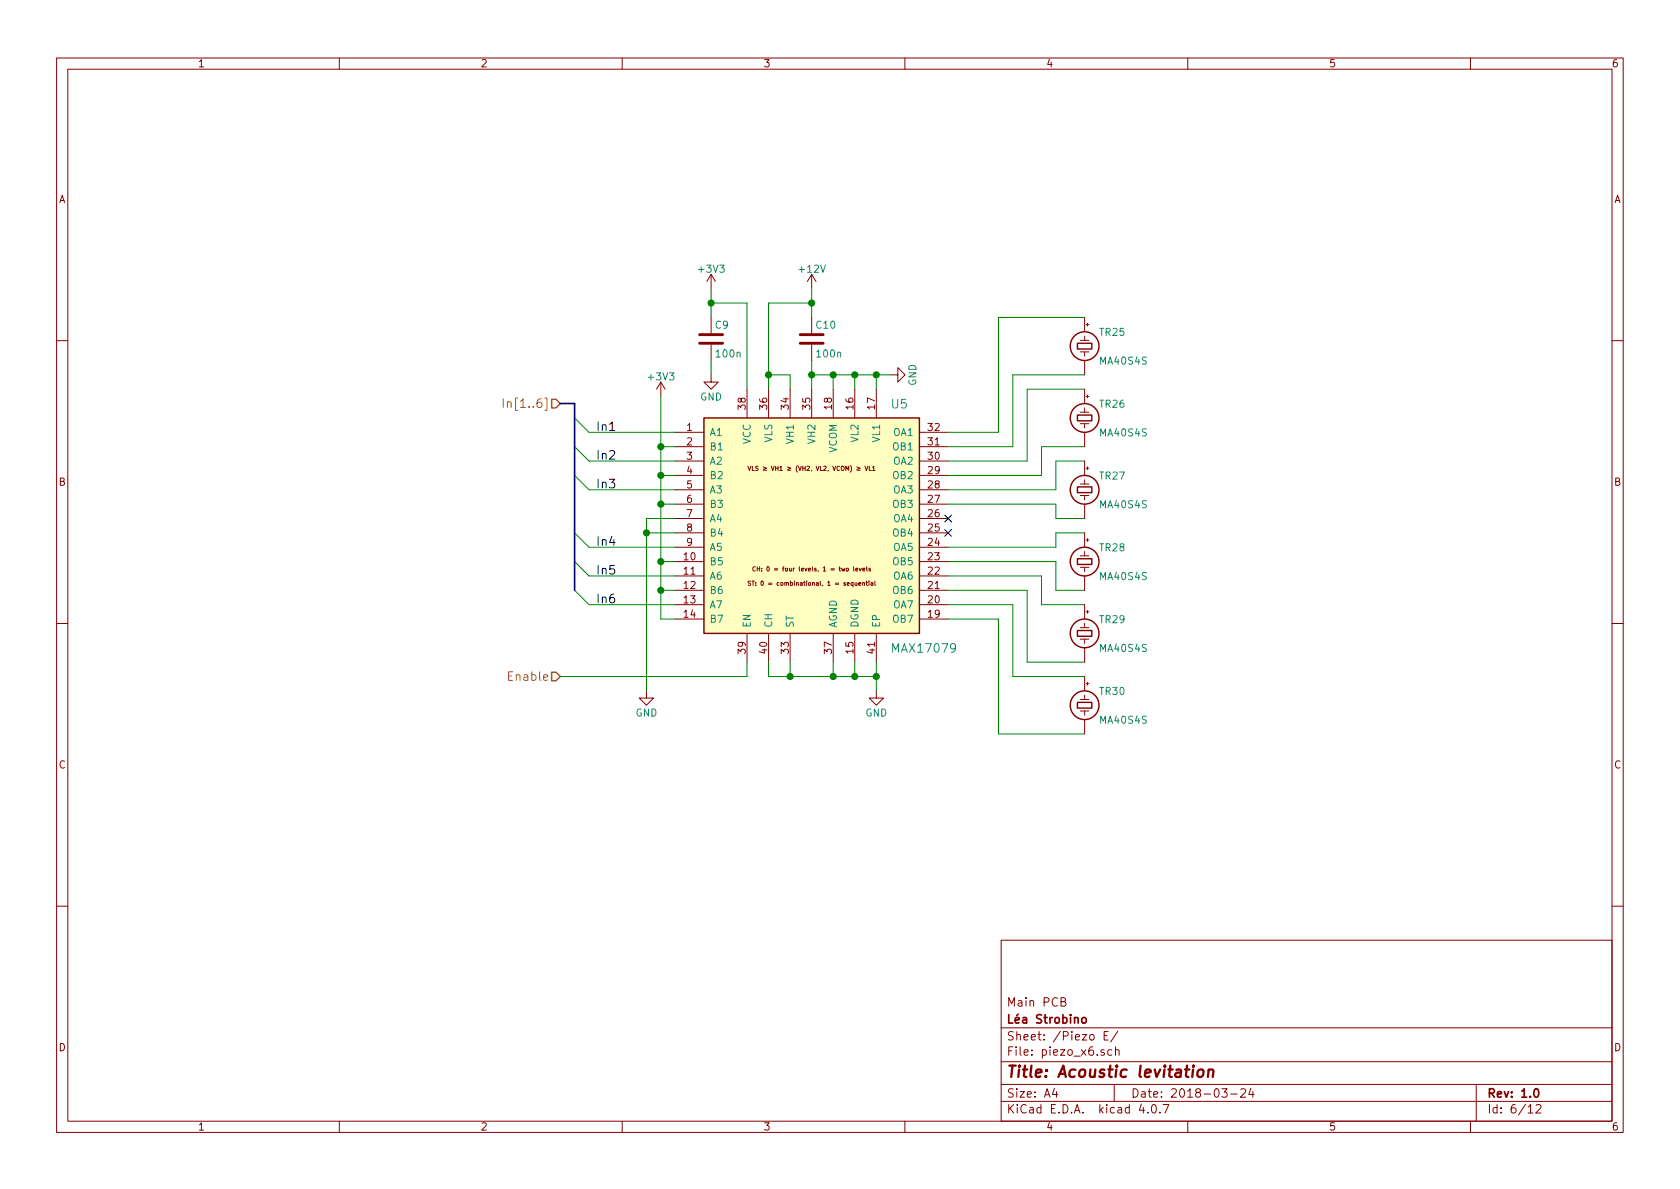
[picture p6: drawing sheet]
<svg xmlns="http://www.w3.org/2000/svg" width="297mm" height="210mm" viewBox="0 0 297 210" stroke-linecap="round" stroke-linejoin="round" font-family="sans-serif">
<g fill="none" stroke="#840000" stroke-width=".18">
<path d="M10 10.3h277v189.9h-277zM12 12.2h273v186.1h-273zM60 10.3v1.9M110 10.3v1.9M160 10.3v1.9M210 10.3v1.9M260 10.3v1.9M125.7 48.5v2.5M125.7 56.1v2.8M125.7 48.5l-.7 1.3M125.7 48.5l.8 1.3M143.5 48.5l-.8 1.3"/>
<path d="M143.5 48.5v2.5M143.5 56.1v2.8M143.5 48.5l.8 1.3M191.8 56.1v2.6M191.8 59.4v.8M192 57.4h.5M192.3 57.1v.6M10 60.2h2M116.8 67.6l-.7 1.2M116.8 67.6v2.5M116.8 67.6l.8 1.2M119.4 76.4h5.1"/>
<path d="M119.4 79h5.1M125.7 66.3v1.3h1.3l-1.3 1.2-1.2-1.2h1.2M125.7 61v2.7M132.1 68.8v5.1M135.9 68.8v5.1M139.7 68.8v5.1M143.5 61v2.7M143.5 68.8v5.1M147.3 68.8v5.1M151.1 68.8v5.1M154.9 68.8v5.1M157.5 66.3h1.2v-1.3l1.3 1.3-1.3 1.3v-1.3"/>
<path d="M162.6 76.4h5M162.6 79h5M191 62.2h1.5M191 60.2h1.5M191 74.9h1.5M191 72.9h1.5M191.8 62.2v.8M191.8 63.7v2.6M191.8 68.8v2.6M191.8 72.1v.8M191.8 74.9v.8M191.8 76.4v2.6"/>
<path d="M192 70.1h.5M192.3 69.8v.6M285 60.2h2M119.4 81.5h5.1M119.4 84.1h5.1M119.4 86.6h5.1M119.4 89.1h5.1M119.4 91.7h5.1M119.4 94.2h5.1M119.4 96.8h5.1M119.4 99.3h5.1M132.3 82.4l.2 .8 .3-.8"/>
<path d="M133 82.4v.8h.4M134 82.5h-.4v.2a.31 .31 0 0 1 .4 .4l-.4 .1M151.5 82.6l.6 .2-.6 .2M151.5 83.2h.6M152.9 82.4l.3 .8 .2-.8M153.7 82.4v.8h.4M154.3 82.6l.2-.2v.8M154.3 83.2h.4M162.6 81.5h5M162.6 84.1h5M162.6 86.6h5M162.6 89.1h5"/>
<path d="M162.6 91.7h5M162.6 94.2h5M162.6 96.8h5M162.6 99.3h5M191 87.6h1.5M191 85.6h1.5M191 98.3h1.5M191.8 81.5v2.6M191.8 84.8v.8M191.8 87.6v.8M191.8 89.1v2.6M191.8 94.2v2.6"/>
<path d="M191.8 97.5v.8M192 82.8h.5M192 95.5h.5M192.3 82.5v.6M192.3 95.2v.6M10 110.3h2M119.4 106.9h5.1M119.4 101.8h5.1M119.4 104.4h5.1M119.4 109.5h5.1M132.1 112v5.1M132.7 102.8h-.4v.2a.31 .31 0 0 1 .4 .4l-.4 .1"/>
<path d="M132.9 102.8h.5M133.1 102.8v.7M133.6 100.3a.34 .34 0 0 0-.5 .3 .34 .34 0 0 0 .5 .3M133.6 103.4v.1M133.6 103v.1M133.9 100.2v.8M133.9 100.6h.4M134.3 100.2v.8M134.7 100.9v.1M134.7 100.5v.1M135.9 112v5.1M139.7 112v5.1"/>
<path d="M147.3 112v5.1M151.1 112v5.1M151.3 100.7h.4l-.1-.2-.3 .1v.3h.3M151.8 103.3l.4-.1v-.2l-.4 .1 .1 .4h.3M151.9 100.5l.2 .5 .2-.5M152.5 103.1l.3-.1 .1 .5M152.5 103v.5M152.6 100.7h.3v-.2l-.3 .1v.3h.3M153.1 103h.3M153.2 102.8v.6l.2 .1M153.2 100.2l.1 .8M153.6 102.8h.1"/>
<path d="M153.6 103v.5M153.9 100.5l-.3 .1 .3 .3-.1 .1-.2-.1M154 103h.3v.5M154.3 103.2l-.3 .1 .1 .2h.2M154.7 102.8l.1 .7M154.9 112v5.1M162.6 106.9h5M162.6 101.8h5M162.6 104.4h5M162.6 109.5h5M191 100.3h1.5M191 113h1.5"/>
<path d="M191 111h1.5M191.8 100.3v.8M191.8 101.8v2.6M191.8 106.9v2.6M191.8 110.2v.8M191.8 113v.8M191.8 114.5v2.6M191.8 119.6v2.6M192 108.2h.5M192.3 107.9v.6M285 110.3h2M114.3 122.2v1.2h1.3l-1.3 1.3-1.3-1.3h1.3"/>
<path d="M154.9 122.2v1.2h1.3l-1.3 1.3-1.2-1.3h1.2M191 125.7h1.5M191 123.7h1.5M191.8 122.9v.8M191.8 125.7v.8M191.8 127.2v2.6M192 120.9h.5M192.3 120.6v.6M10 160.2h2M177 166.3h108v32h-108zM187.6 177.1h.5l.2-.1 .1-.3-.3-.3h-.5v1.5h.6l.3-.3a.41 .41 0 0 0-.4-.5M285 160.2h2"/>
<path d="M60 198.3v1.9M110 198.3v1.9M160 198.3v1.9M177 194.8h108M177 191.8h108M177 187.8h108M177 181.8h108M186.4 192.5l-.3 1h.9M186.8 193v1M195.2 183.1h.5M195.9 182.4h-.7v1.5h.7M196.6 185.7l-.5-.1-.2 .3v.6l.2 .1 .5-.1"/>
<path d="M197 191.8v3M197.2 185.7l.2-.1 .4 .1 .1 .9M197.2 185.1v1.5M197.6 182.3l-1.2 2M201.8 195.2l-.4 1.1h1M202.9 196.7v.1M203.8 195.4l.1-.1a.81 .81 0 0 1 .6 .6 .81 .81 0 0 1-.3 .8l-.1 .1a.8 .8 0 0 1-.6-.6 .8 .8 0 0 1 .3-.8zM205.1 196.7v.1M205.6 195.3h1.1l-.7 1.5M210 198.3v1.9M216 192.5h1l-.5 .6 .4 .1v.7l-.2 .1-.7-.1M217.6 193.5h1.1"/>
<path d="M219.4 192.7l.2-.2h.4l.2 .5-.9 1h.9M221.2 192.5l-.4 1h.9M221.5 193v1M260 198.3v1.9M261 191.8v6.5M270.2 195.8l.4-.5v1.5M270.2 196.8h.8M271.6 195.5l.2-.2h.4l.3 .5-1 1h1"/>
</g>
<path d="M191.3 180.1l.2-.2 .5 .2v.5l-.1 .2-.4 .1-.2-.1zM271.3 192.7l.3-.2a.81 .81 0 0 1 .5 .6 .81 .81 0 0 1-.2 .8l-.2 .1a.79 .79 0 0 1-.4-1.3z" fill="none" stroke="#840000" stroke-width=".3"/>
<path d="M211.9 189.3a.51 .51 0 0 1 .5-.2 .51 .51 0 0 1 .4 .4l-.1 .6a.54 .54 0 0 1-.5 .4 .54 .54 0 0 1-.5-.4zM213.7 189.3a.52 .52 0 0 1 .9 .1l-.2 1M213.7 189.1l-.1 1.3" fill="none" stroke="#840000" stroke-width=".41"/>
<path d="M123.7 59.2h4.1M141.5 59.2h4M123.7 60.7h4.1M141.5 60.7h4" fill="none" stroke="#840000" stroke-width=".51"/>
<g fill="none" stroke="#008400" stroke-width=".18">
<path d="M125.7 51v5.1M125.7 53.6h6.4v15.2M143.5 53.6h-7.6v15.2M143.5 51v5.1M191.8 56.1h-15.3v20.3h-8.9M101.6 79l2.5 2.5h15.3M101.6 73.9l2.5 2.5h15.3M116.8 79h2.6M116.8 70.1v39.4h2.6M125.7 63.7v2.6M135.9 66.3h3.8v2.5M143.5 66.3h14"/>
<path d="M143.5 63.7v5.1M147.3 66.3v2.5M151.1 66.3v2.5M154.9 66.3v2.5M191.8 66.3h-12.7v12.7h-11.5M191.8 79h-7.7v5.1h-16.5M191.8 68.8h-10.2v12.7h-14M101.6 84.1l2.5 2.5h15.3M101.6 94.2l2.5 2.6h15.3M101.6 99.3l2.5 2.5h15.3M114.3 94.2h5.1M116.8 99.3h2.6"/>
<path d="M116.8 89.1h2.6M116.8 84.1h2.6M119.4 91.7h-5.1v30.5M167.6 99.3h19.1v5.1h5.1M167.6 89.1h19.1v2.6h5.1M191.8 81.5h-5.1v5.1h-19.1M191.8 94.2h-5.1v2.6h-19.1M101.6 104.4l2.5 2.5h15.3M116.8 104.4h2.6M132.1 117.1v2.5h-33M135.9 117.1v2.5h19M139.7 117.1v2.5"/>
<path d="M147.3 117.1v2.5M151.1 117.1v2.5M154.9 117.1v5.1M167.6 106.9h11.5v12.7h12.7M167.6 101.8h16.5v5.1h7.7M167.6 104.4h14v12.7h10.2M167.6 109.5h8.9v20.3h15.3"/>
</g>
<g fill="#008400" stroke="#008400" stroke-width=".25">
<circle cx="147.3" cy="66.3" r=".51"/>
<circle cx="151.1" cy="66.3" r=".51"/>
<circle cx="154.9" cy="66.3" r=".51"/>
<circle cx="125.7" cy="53.6" r=".51"/>
<circle cx="135.9" cy="66.3" r=".51"/>
<circle cx="143.5" cy="53.6" r=".51"/>
<circle cx="143.5" cy="66.3" r=".51"/>
<circle cx="147.3" cy="119.6" r=".51"/>
<circle cx="151.1" cy="119.6" r=".51"/>
<circle cx="139.7" cy="119.6" r=".51"/>
<circle cx="116.8" cy="99.3" r=".51"/>
<circle cx="116.8" cy="89.1" r=".51"/>
<circle cx="116.8" cy="84.1" r=".51"/>
<circle cx="116.8" cy="79" r=".51"/>
<circle cx="154.9" cy="119.6" r=".51"/>
<circle cx="116.8" cy="104.4" r=".51"/>
<circle cx="114.3" cy="94.2" r=".51"/>
</g>
<path d="M89 70.5v1.6M89.7 71.2l.1-.1a.36 .36 0 0 1 .6 .2v.8M89.7 71v1.1" fill="none" stroke="#848400" stroke-width=".18"/>
<path d="M97.5 70.6h.8l.8 .8-.8 .7h-.8zM97.5 118.9h.8l.8 .7-.8 .8h-.8z" fill="none" stroke="#848400" stroke-width=".25"/>
<path d="M99.1 71.4h2.5v33" fill="none" stroke="#000084" stroke-width=".3"/>
<path d="M107.8 76.1h.9" fill="none" stroke="#000" stroke-width=".18"/>
<path d="M167 91.1l1.2 1.2M167 93.6l1.2 1.2M168.2 91.1l-1.2 1.2M168.2 93.6l-1.2 1.2" fill="none" stroke="#000084" stroke-width=".18"/>
<path d="M124.5 73.9h38.1v38.1h-38.1z" fill="#ffffc2" stroke="#ffffc2" stroke-width=".18"/>
<g fill="none" stroke="#840000" stroke-width=".25">
<path d="M124.5 73.9h38.1v38.1h-38.1zM190.5 60.7h2.5v1h-2.5zM190.5 73.4h2.5v1h-2.5zM190.5 86.1h2.5v1h-2.5zM190.5 98.8h2.5v1h-2.5zM190.5 111.5h2.5v1h-2.5zM190.5 124.2h2.5v1h-2.5z"/>
<circle cx="191.8" cy="61.2" r="2.54"/>
<circle cx="191.8" cy="73.9" r="2.54"/>
<circle cx="191.8" cy="99.3" r="2.54"/>
<circle cx="191.8" cy="86.6" r="2.54"/>
<circle cx="191.8" cy="112" r="2.54"/>
<circle cx="191.8" cy="124.7" r="2.54"/>
</g>
<text font-size="2.8" fill="#840000" x="178" y="190.5">Title: Acoustic levitation</text>
<g font-size="2.1" fill="#848400">
<text x="90.3" y="72.1">In[1..6]</text>
<text x="90.2" y="120.4">Enable</text>
</g>
<g font-size="2.1">
<text x="105.4" y="76.2">In1</text>
<text x="105.4" y="81.3">In2</text>
<text x="105.4" y="86.4">In3</text>
<text x="105.4" y="96.5">In4</text>
<text x="105.4" y="101.6">In5</text>
<text x="105.4" y="106.7">In6</text>
</g>
<g font-size="2.1" fill="#008484">
<text x="157.7" y="72.2">U5</text>
<text x="158" y="115.4">MAX17079</text>
</g>
<g font-size="2.1" fill="#840000">
<text x="178" y="178">Main PCB</text>
<text x="178" y="184">Sheet: /Piezo E/</text>
<text x="178" y="181">Léa Strobino</text>
<text x="178" y="186.7">File: piezo_x6.sch</text>
<text x="178" y="196.9">KiCad E.D.A. kicad 4.0.7</text>
<text x="178" y="194.1">Size: A4</text>
<text x="200" y="194.1">Date: 2018-03-24</text>
<text x="263" y="194.1">Rev: 1.0</text>
<text x="263" y="196.9">Id: 6/12</text>
</g>
<g font-size="1.8" fill="#840000">
<text x="35" y="11.9">1</text>
<text x="85" y="11.9">2</text>
<text x="135" y="11.9">3</text>
<text x="185" y="11.9">4</text>
<text x="235" y="11.9">5</text>
<text x="285" y="11.9">6</text>
<text x="10.4" y="35.9">A</text>
<text x="285.4" y="35.9">A</text>
<text x="121.4" y="76.2">1</text>
<text x="131.8" y="72.3" transform="rotate(-90 131.8 72.3)">38</text>
<text x="135.6" y="72.3" transform="rotate(-90 135.6 72.3)">36</text>
<text x="139.4" y="72.3" transform="rotate(-90 139.4 72.3)">34</text>
<text x="143.3" y="72.3" transform="rotate(-90 143.3 72.3)">35</text>
<text x="147.1" y="72.3" transform="rotate(-90 147.1 72.3)">18</text>
<text x="150.9" y="72.3" transform="rotate(-90 150.9 72.3)">16</text>
<text x="154.7" y="72.3" transform="rotate(-90 154.7 72.3)">17</text>
<text x="164.1" y="76.2">32</text>
<text x="121.4" y="78.7">2</text>
<text x="121.4" y="81.3">3</text>
<text x="121.4" y="83.8">4</text>
<text x="164.1" y="81.3">30</text>
<text x="164.1" y="78.7">31</text>
<text x="164.1" y="83.8">29</text>
<text x="10.4" y="85.9">B</text>
<text x="121.4" y="86.4">5</text>
<text x="121.4" y="88.9">6</text>
<text x="164.1" y="88.9">27</text>
<text x="164.1" y="86.4">28</text>
<text x="285.4" y="85.9">B</text>
<text x="121.4" y="91.4">7</text>
<text x="121.4" y="94">8</text>
<text x="164.1" y="94">25</text>
<text x="164.1" y="91.4">26</text>
<text x="121" y="99.1">10</text>
<text x="121" y="101.6">11</text>
<text x="121.4" y="96.5">9</text>
<text x="164.1" y="101.6">22</text>
<text x="164.1" y="99.1">23</text>
<text x="164.1" y="96.5">24</text>
<text x="121" y="104.1">12</text>
<text x="121" y="106.7">13</text>
<text x="164.1" y="106.7">20</text>
<text x="164.1" y="104.1">21</text>
<text x="121" y="109.2">14</text>
<text x="164.1" y="109.2">19</text>
<text x="131.8" y="115.5" transform="rotate(-90 131.8 115.5)">39</text>
<text x="135.6" y="115.5" transform="rotate(-90 135.6 115.5)">40</text>
<text x="139.4" y="115.5" transform="rotate(-90 139.4 115.5)">33</text>
<text x="147.1" y="115.5" transform="rotate(-90 147.1 115.5)">37</text>
<text x="150.9" y="115.5" transform="rotate(-90 150.9 115.5)">15</text>
<text x="154.7" y="115.5" transform="rotate(-90 154.7 115.5)">41</text>
<text x="10.4" y="135.9">C</text>
<text x="285.4" y="135.9">C</text>
<text x="10.4" y="185.9">D</text>
<text x="285.4" y="185.9">D</text>
<text x="35" y="199.9">1</text>
<text x="85" y="199.9">2</text>
<text x="135" y="199.9">3</text>
<text x="185" y="199.9">4</text>
<text x="235" y="199.9">5</text>
<text x="285" y="199.9">6</text>
</g>
<g font-size="1.8" fill="#008484">
<text x="123.6" y="48.2">+3V3</text>
<text x="141.4" y="48.2">+12V</text>
<text x="126.5" y="58.1">C9</text>
<text x="144.4" y="58.1">C10</text>
<text x="194.5" y="59.4">TR25</text>
<text x="126.7" y="63.2">100n</text>
<text x="144.5" y="63.2">100n</text>
<text x="194.6" y="64.5">MA40S4S</text>
<text x="114.8" y="67.3">+3V3</text>
<text x="123.8" y="70.8">GND</text>
<text x="162" y="68.2" transform="rotate(-90 162 68.2)">GND</text>
<text x="125.5" y="77.1">A1</text>
<text x="157.9" y="77.1">OA1</text>
<text x="194.5" y="72.1">TR26</text>
<text x="194.6" y="77.2">MA40S4S</text>
<text x="125.5" y="79.6">B1</text>
<text x="125.5" y="82.2">A2</text>
<text x="132.7" y="78.7" transform="rotate(-90 132.7 78.7)">VCC</text>
<text x="136.5" y="78.4" transform="rotate(-90 136.5 78.4)">VLS</text>
<text x="140.3" y="78.4" transform="rotate(-90 140.3 78.4)">VH1</text>
<text x="144.1" y="78.4" transform="rotate(-90 144.1 78.4)">VH2</text>
<text x="148" y="80.2" transform="rotate(-90 148 80.2)">VCOM</text>
<text x="151.8" y="78.2" transform="rotate(-90 151.8 78.2)">VL2</text>
<text x="155.6" y="78.2" transform="rotate(-90 155.6 78.2)">VL1</text>
<text x="157.9" y="82.2">OA2</text>
<text x="157.9" y="79.6">OB1</text>
<text x="125.5" y="84.7">B2</text>
<text x="125.5" y="87.2">A3</text>
<text x="125.5" y="89.8">B3</text>
<text x="157.9" y="89.8">OB3</text>
<text x="157.9" y="87.2">OA3</text>
<text x="157.9" y="84.7">OB2</text>
<text x="194.5" y="84.8">TR27</text>
<text x="194.6" y="89.9">MA40S4S</text>
<text x="125.5" y="92.3">A4</text>
<text x="125.5" y="94.9">B4</text>
<text x="157.9" y="94.9">OB4</text>
<text x="157.9" y="92.3">OA4</text>
<text x="125.5" y="97.4">A5</text>
<text x="125.5" y="99.9">B5</text>
<text x="157.9" y="99.9">OB5</text>
<text x="157.9" y="97.4">OA5</text>
<text x="194.5" y="97.5">TR28</text>
<text x="125.5" y="102.5">A6</text>
<text x="125.5" y="105">B6</text>
<text x="125.5" y="107.6">A7</text>
<text x="157.9" y="107.6">OA7</text>
<text x="157.9" y="105">OB6</text>
<text x="157.9" y="102.5">OA6</text>
<text x="194.6" y="102.6">MA40S4S</text>
<text x="125.5" y="110.1">B7</text>
<text x="132.7" y="111" transform="rotate(-90 132.7 111)">EN</text>
<text x="136.5" y="111" transform="rotate(-90 136.5 111)">CH</text>
<text x="140.3" y="111" transform="rotate(-90 140.3 111)">ST</text>
<text x="148" y="111" transform="rotate(-90 148 111)">AGND</text>
<text x="151.8" y="111" transform="rotate(-90 151.8 111)">DGND</text>
<text x="155.6" y="111" transform="rotate(-90 155.6 111)">EP</text>
<text x="157.9" y="110.1">OB7</text>
<text x="194.5" y="110.2">TR29</text>
<text x="194.6" y="115.3">MA40S4S</text>
<text x="194.5" y="122.9">TR30</text>
<text x="112.3" y="126.7">GND</text>
<text x="153" y="126.7">GND</text>
<text x="194.6" y="128">MA40S4S</text>
</g>
<g font-size="1.1" fill="#840000">
<text x="135.1" y="83.2">VLS VH1 (VH2, VL2, VCOM) VL1</text>
<text x="135.1" y="101">CH: 0 = four levels, 1 = two levels</text>
<text x="134.2" y="103.6">ST: 0 = combinational, 1 = sequential</text>
</g>
</svg>
